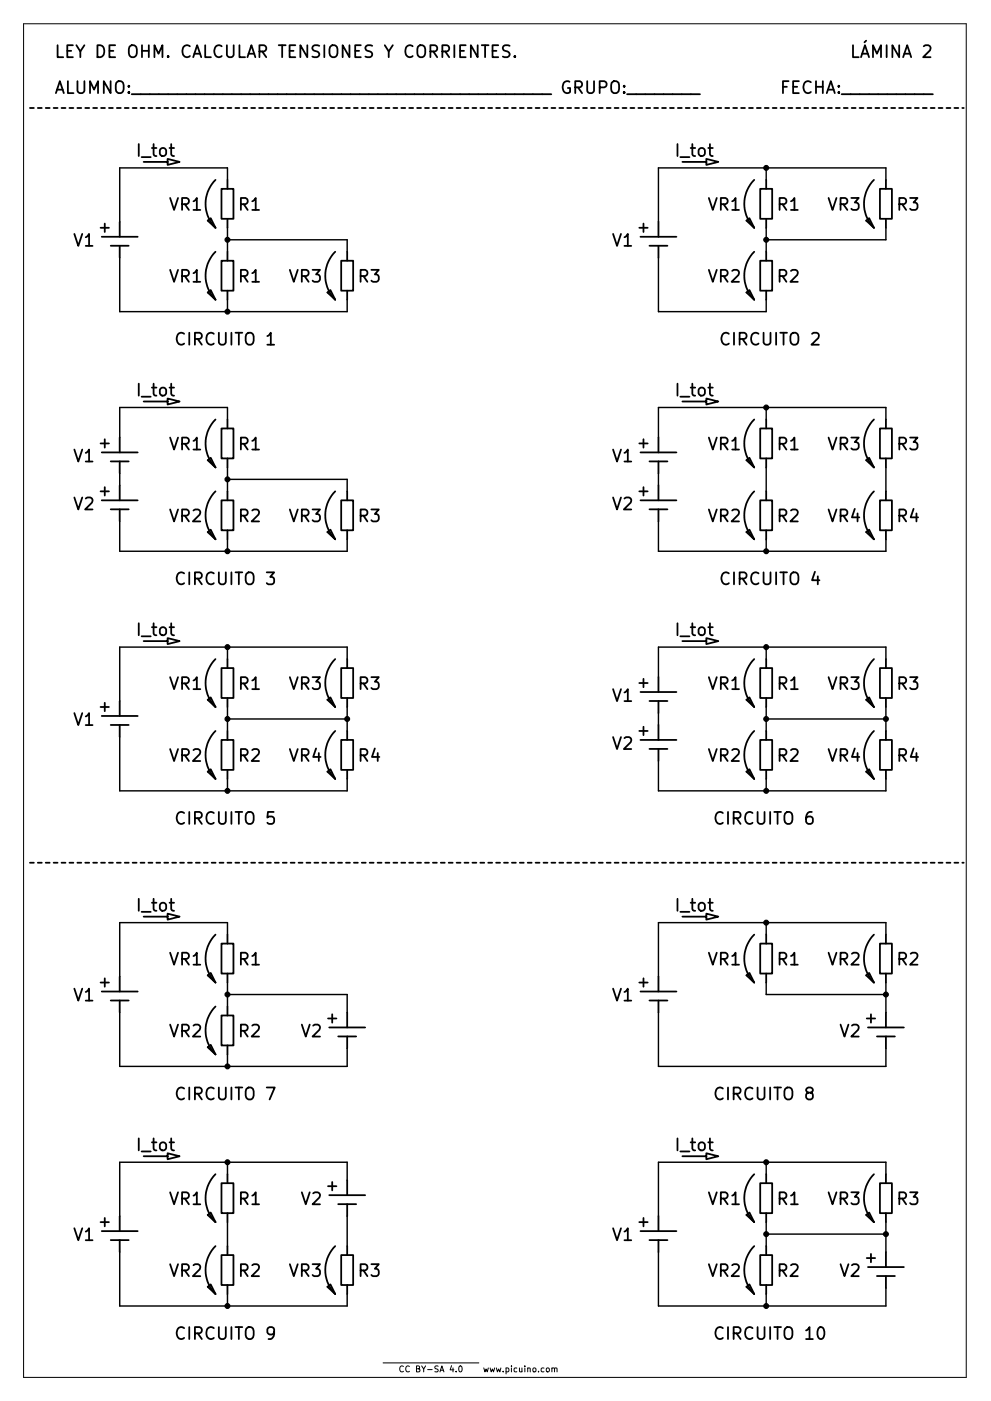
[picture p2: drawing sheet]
<svg xmlns="http://www.w3.org/2000/svg" width="210mm" height="297mm" viewBox="0 0 210 297" stroke-linecap="round" stroke-linejoin="round" font-family="sans-serif">
<path d="M5 5h200v287h-200zM81.3 289h20.3M85.6 289.7a.58 .58 0 0 0-.8 .5 .58 .58 0 0 0 .7 .6l.1-.1M97.4 289.7l.2-.1a.69 .69 0 0 1 .5 .6 .69 .69 0 0 1-.5 .7l-.3-.5zM117.1 290.2l.5-.1 .1 .8M117.7 290.2l.1-.2 .3 .1 .1 .8" fill="none" stroke="#000" stroke-width=".21"/>
<g fill="none" stroke="#000" stroke-width=".38">
<path d="M104.5 10.8h.8M105.7 9.6h-1.2v2.5h1.2M108.1 9.7l-.9-.1a.61 .61 0 0 0-.5 .6 .61 .61 0 0 0 .5 .6 .88 .88 0 0 1 .9 .8l-.5 .5-.9-.1M109.2 11.9l.1 .1-.1 .1-.1-.1 .1-.1v.2M30.5 34.3h5.1v-.6l2.5 .6-2.5 .7v-.7M45.7 38.1a7.2 7.2 0 0 0 0 10.2M48.3 38.1v1.9M144.8 34.3h5.1v-.6l2.5 .6-2.5 .7v-.7M160 38.1a7.2 7.2 0 0 0 0 10.2M162.6 38.1v1.9M185.4 38.1a7.2 7.2 0 0 0 0 10.2M188 38.1v1.9"/>
<path d="M21.3 48.3h1.8M21.6 50.2h7.6M22.2 47.4v1.8M23.5 52.1h3.8M25.4 47v3.2M25.4 52.1v2.5M44.1 46.8l.6-.5 1 2zM45.7 53.4a7.2 7.2 0 0 0 0 10.1M47 55.3h2.5v6.3h-2.5zM47 40h2.5v6.4h-2.5zM48.3 46.4v1.9M48.3 53.4v1.9"/>
<path d="M71.1 53.4a7.2 7.2 0 0 0 0 10.1M72.4 55.3h2.5v6.3h-2.5zM73.7 53.4v1.9M135.6 48.3h1.8M135.9 50.2h7.6M136.5 47.4v1.8M137.8 52.1h3.8M139.7 47v3.2M139.7 52.1v2.5M158.4 46.8l.6-.5 1 2zM160 53.4a7.2 7.2 0 0 0 0 10.1M161.3 55.3h2.5v6.3h-2.5z"/>
<path d="M161.3 40h2.5v6.4h-2.5zM162.6 46.4v1.9M162.6 53.4v1.9M183.8 46.8l.6-.5 1 2zM186.7 40h2.5v6.4h-2.5zM188 46.4v1.9M44.1 62l.6-.5 1 2zM48.3 61.6v1.9M56.7 71.3l.8-.8v2.6M56.7 73.1h1.5M69.5 62l.6-.5 1 2zM73.7 61.6v1.9"/>
<path d="M158.4 62l.6-.5 1 2zM162.6 61.6v1.9M172.3 70.8l.3-.3h.7a.59 .59 0 0 1 .4 .8l-.1 .3-1.4 1.5h1.5M21.3 94h1.8M21.6 95.9h7.6M22.2 93.1v1.8M23.5 97.8h3.8M25.4 92.7v3.2M25.4 97.8v2.6M30.5 85.1h5.1v-.6l2.5 .6-2.5 .7v-.7M44.1 97.6l.6-.5 1 2zM45.7 88.9a7.2 7.2 0 0 0 0 10.2"/>
<path d="M47 90.8h2.5v6.4h-2.5zM48.3 88.9v1.9M48.3 97.2v1.9M135.6 94h1.8M135.9 95.9h7.6M136.5 93.1v1.8M137.8 97.8h3.8M139.7 92.7v3.2M139.7 97.8v2.6M144.8 85.1h5.1v-.6l2.5 .6-2.5 .7v-.7M158.4 97.6l.6-.5 1 2zM160 88.9a7.2 7.2 0 0 0 0 10.2"/>
<path d="M161.3 90.8h2.5v6.4h-2.5zM162.6 88.9v1.9M162.6 97.2v1.9M183.8 97.6l.6-.5 1 2zM185.4 88.9a7.2 7.2 0 0 0 0 10.2M186.7 90.8h2.5v6.4h-2.5zM188 88.9v1.9M188 97.2v1.9M21.3 104.2h1.8M21.6 106.1h7.6M22.2 103.3v1.8M23.5 108h3.8"/>
<path d="M25.4 102.9v3.2M25.4 108v2.5M44.1 112.8l.6-.5 1 2zM45.7 104.2a7.2 7.2 0 0 0 0 10.1M47 106.1h2.5v6.3h-2.5zM48.3 104.2v1.9M48.3 112.4v1.9M69.5 112.8l.6-.5 1 2zM71.1 104.2a7.2 7.2 0 0 0 0 10.1M72.4 106.1h2.5v6.3h-2.5zM73.7 104.2v1.9M73.7 112.4v1.9"/>
<path d="M135.6 104.2h1.8M135.9 106.1h7.6M136.5 103.3v1.8M137.8 108h3.8M139.7 102.9v3.2M139.7 108v2.5M158.4 112.8l.6-.5 1 2zM160 104.2a7.2 7.2 0 0 0 0 10.1M161.3 106.1h2.5v6.3h-2.5zM162.6 104.2v1.9M162.6 112.4v1.9M183.8 112.8l.6-.5 1 2z"/>
<path d="M185.4 104.2a7.2 7.2 0 0 0 0 10.1M186.7 106.1h2.5v6.3h-2.5zM188 104.2v1.9M188 112.4v1.9M30.5 135.9h5.1v-.6l2.5 .6-2.5 .7v-.7M45.7 139.7a7.2 7.2 0 0 0 0 10.2M48.3 139.7v1.9M56.6 121.3h1.6l-.9 1a.68 .68 0 0 1 .9 .5v.6l-.3 .4-.9 .1-.4-.3M71.1 139.7a7.2 7.2 0 0 0 0 10.2M73.7 139.7v1.9M144.8 135.9h5.1v-.6l2.5 .6-2.5 .7v-.7M160 139.7a7.2 7.2 0 0 0 0 10.2"/>
<path d="M162.6 139.7v1.9M172.9 121.2l-.6 1.8h1.6M185.4 139.7a7.2 7.2 0 0 0 0 10.2M188 139.7v1.9M21.3 149.9h1.8M21.6 151.8h7.6M22.2 149v1.8M23.5 153.7h3.8M25.4 148.6v3.2M25.4 153.7v2.5M44.1 148.4l.6-.5 1 2zM45.7 155a7.2 7.2 0 0 0 0 10.1"/>
<path d="M47 156.9h2.5v6.3h-2.5zM47 141.6h2.5v6.4h-2.5zM48.3 148v1.9M48.3 155v1.9M69.5 148.4l.6-.5 1 2zM71.1 155a7.2 7.2 0 0 0 0 10.1M72.4 141.6h2.5v6.4h-2.5zM72.4 156.9h2.5v6.3h-2.5zM73.7 148v1.9M73.7 155v1.9M135.6 144.8h1.8M135.6 155h1.8"/>
<path d="M135.9 146.7h7.6M135.9 156.9h7.6M136.5 143.9v1.8M136.5 154.1v1.8M137.8 148.6h3.8M137.8 158.8h3.8M139.7 143.5v3.2M139.7 148.6v2.6M139.7 153.7v3.2M139.7 158.8v2.5M158.4 148.4l.6-.5 1 2zM160 155a7.2 7.2 0 0 0 0 10.1"/>
<path d="M161.3 141.6h2.5v6.4h-2.5zM161.3 156.9h2.5v6.3h-2.5zM162.6 148v1.9M162.6 155v1.9M183.8 148.4l.6-.5 1 2zM185.4 155a7.2 7.2 0 0 0 0 10.1M186.7 156.9h2.5v6.3h-2.5zM186.7 141.6h2.5v6.4h-2.5zM188 148v1.9M188 155v1.9M44.1 163.6l.6-.5 1 2zM48.3 163.2v1.9"/>
<path d="M58.1 172.1h-1.3l-.1 1.2 .4-.2h.6l.4 .2v1.1l-.4 .3h-.6l-.4-.3M69.5 163.6l.6-.5 1 2zM73.7 163.2v1.9M158.4 163.6l.6-.5 1 2zM162.6 163.2v1.9M172.2 172.1a1.02 1.02 0 0 0-1.2 1.1v1l.5 .5h.5l.4-.3v-1.1a.84 .84 0 0 0-1.3 0l-.1 .3M183.8 163.6l.6-.5 1 2zM188 163.2v1.9M30.5 194.3h5.1v-.6l2.5 .6-2.5 .7v-.7M45.7 198.2a7.2 7.2 0 0 0 0 10.1M48.3 198.2v1.9M144.8 194.3h5.1v-.6l2.5 .6-2.5 .7v-.7"/>
<path d="M160 198.2a7.2 7.2 0 0 0 0 10.1M162.6 198.2v1.9M185.4 198.2a7.2 7.2 0 0 0 0 10.1M188 198.2v1.9M21.3 208.3h1.8M21.6 210.2h7.6M22.2 207.4v1.8M23.5 212.1h3.8M25.4 207v3.2M25.4 212.1v2.6M44.1 206.8l.6-.5 1 2zM45.7 213.4a7.2 7.2 0 0 0 0 10.2"/>
<path d="M47 200.1h2.5v6.3h-2.5zM47 215.3h2.5v6.4h-2.5zM48.3 206.4v1.9M48.3 213.4v1.9M69.6 215.9h1.8M69.8 217.8h7.7M70.5 215v1.8M71.8 219.7h3.8M73.7 214.7v3.1M73.7 219.7v2.6M135.6 208.3h1.8M135.9 210.2h7.6"/>
<path d="M136.5 207.4v1.8M137.8 212.1h3.8M139.7 207v3.2M139.7 212.1v2.6M158.4 206.8l.6-.5 1 2zM161.3 200.1h2.5v6.3h-2.5zM162.6 206.4v1.9M183.8 206.8l.6-.5 1 2zM183.9 215.9h1.8M184.1 217.8h7.7M184.8 215v1.8M186.1 219.7h3.8"/>
<path d="M186.7 200.1h2.5v6.3h-2.5zM188 206.4v1.9M188 214.7v3.1M188 219.7v2.6M44.1 222l.6-.5 1 2.1zM48.3 221.7v1.9M56.6 230.6h1.7l-1.1 2.5M171.5 231.7l-.5-.5 .3-.5a.83 .83 0 0 1 1.1 .1 .55 .55 0 0 1-.4 .9h-.5l-.4 .2-.1 .7 .5 .5 .7-.1a.83 .83 0 0 0 0-1.2l-.2-.1M21.3 259.1h1.8M22.2 258.2v1.8M25.4 257.8v3.2M30.5 245.1h5.1v-.6l2.5 .6-2.5 .7v-.7"/>
<path d="M44.1 257.6l.6-.5 1 2zM45.7 249a7.2 7.2 0 0 0 0 10.1M47 250.9h2.5v6.3h-2.5zM48.3 249v1.9M48.3 257.2v1.9M69.6 251.5h1.8M69.8 253.4h7.7M70.5 250.6v1.8M71.8 255.3h3.8M73.7 250.2v3.2M73.7 255.3v2.5M135.6 259.1h1.8"/>
<path d="M136.5 258.2v1.8M139.7 257.8v3.2M144.8 245.1h5.1v-.6l2.5 .6-2.5 .7v-.7M158.4 257.6l.6-.5 1 2zM160 249a7.2 7.2 0 0 0 0 10.1M161.3 250.9h2.5v6.3h-2.5zM162.6 249v1.9M162.6 257.2v1.9M183.8 257.6l.6-.5 1 2zM185.4 249a7.2 7.2 0 0 0 0 10.1M186.7 250.9h2.5v6.3h-2.5zM188 249v1.9"/>
<path d="M188 257.2v1.9M21.6 261h7.6M23.5 262.9h3.8M25.4 262.9v2.6M44.1 272.8l.6-.5 1 2.1zM45.7 264.2a7.2 7.2 0 0 0 0 10.2M47 266.1h2.5v6.4h-2.5zM48.3 264.2v1.9M48.3 272.5v1.9M69.5 272.8l.6-.5 1 2.1zM71.1 264.2a7.2 7.2 0 0 0 0 10.2M72.4 266.1h2.5v6.4h-2.5z"/>
<path d="M73.7 264.2v1.9M73.7 272.5v1.9M135.9 261h7.6M137.8 262.9h3.8M139.7 262.9v2.6M158.4 272.8l.6-.5 1 2.1zM160 264.2a7.2 7.2 0 0 0 0 10.2M161.3 266.1h2.5v6.4h-2.5zM162.6 264.2v1.9M162.6 272.5v1.9M183.9 266.7h1.8M184.1 268.6h7.7"/>
<path d="M184.8 265.8v1.8M186.1 270.5h3.8M188 265.5v3.1M188 270.5v2.6M58.2 282.5l-.5 .4-.7-.1-.3-.3v-.7l.3-.3a.83 .83 0 0 1 1.1 .1 1.69 1.69 0 0 1-.6 2.3h-.5M173.7 281.6a.62 .62 0 0 1 .6-.2 .62 .62 0 0 1 .5 .4 1.31 1.31 0 0 1-.8 2.1 1.55 1.55 0 0 1-.3-2.3z"/>
</g>
<path d="M6.3 22.9h198.2M6.3 182.9h198.2" fill="none" stroke="#000" stroke-width=".38" stroke-dasharray=".8 .8"/>
<g fill="none" stroke="#000" stroke-width=".3">
<path d="M48.3 38.1v-2.5h-22.9v11.4M162.6 35.6v2.5M188 38.1v-2.5h-48.3v11.4M25.4 54.6v11.5h48.3v-2.6M48.3 48.3v5.1M48.3 50.8h25.4v2.6M139.7 54.6v11.5h22.9v-2.6M162.6 48.3v5.1M188 48.3v2.5h-25.4M48.3 63.5v2.6M48.3 88.9v-2.5h-22.9v6.3M48.3 99.1v5.1"/>
<path d="M162.6 86.4v2.5M162.6 99.1v5.1M188 88.9v-2.5h-48.3v6.3M188 99.1v5.1M25.4 110.5v6.4h48.3v-2.6M25.4 100.4v2.5M48.3 114.3v2.6M48.3 101.6h25.4v2.6M139.7 100.4v2.5M139.7 110.5v6.4h48.3v-2.6M162.6 114.3v2.6M48.3 137.2v2.5"/>
<path d="M73.7 139.7v-2.5h-48.3v11.4M162.6 137.2v2.5M188 139.7v-2.5h-48.3v6.3M25.4 156.2v11.5h48.3v-2.6M48.3 149.9v5.1M48.3 152.4h25.4M73.7 149.9v5.1M139.7 151.2v2.5M162.6 149.9v5.1M162.6 152.4h25.4M188 149.9v5.1M48.3 165.1v2.6"/>
<path d="M139.7 161.3v6.4h48.3v-2.6M162.6 165.1v2.6M48.3 198.2v-2.6h-22.9v11.4M162.6 195.6v2.6M188 198.2v-2.6h-48.3v11.4M25.4 214.7v11.4h48.3v-3.8M48.3 208.3v5.1M48.3 210.9h25.4v3.8M139.7 214.7v11.4h48.3v-3.8M162.6 208.3v2.6h25.4M188 208.3v6.4M48.3 223.6v2.5"/>
<path d="M48.3 246.4v2.6M48.3 259.1v5.1M73.7 250.2v-3.8h-48.3v11.4M73.7 257.8v6.4M162.6 246.4v2.6M162.6 259.1v5.1M188 249v-2.6h-48.3v11.4M188 259.1v6.4M25.4 265.5v11.4h48.3v-2.5M48.3 274.4v2.5M139.7 265.5v11.4h48.3v-3.8M162.6 261.7h25.4"/>
<path d="M162.6 274.4v2.5"/>
</g>
<g fill="#000" stroke="#000" stroke-width=".25">
<circle cx="162.6" cy="35.6" r=".51"/>
<circle cx="48.3" cy="50.8" r=".51"/>
<circle cx="162.6" cy="50.8" r=".51"/>
<circle cx="48.3" cy="66.1" r=".51"/>
<circle cx="162.6" cy="86.4" r=".51"/>
<circle cx="48.3" cy="101.6" r=".51"/>
<circle cx="48.3" cy="116.9" r=".51"/>
<circle cx="162.6" cy="116.9" r=".51"/>
<circle cx="48.3" cy="137.2" r=".51"/>
<circle cx="162.6" cy="137.2" r=".51"/>
<circle cx="48.3" cy="152.4" r=".51"/>
<circle cx="73.7" cy="152.4" r=".51"/>
<circle cx="162.6" cy="152.4" r=".51"/>
<circle cx="188" cy="152.4" r=".51"/>
<circle cx="48.3" cy="167.7" r=".51"/>
<circle cx="162.6" cy="167.7" r=".51"/>
<circle cx="162.6" cy="195.6" r=".51"/>
<circle cx="48.3" cy="210.9" r=".51"/>
<circle cx="188" cy="210.9" r=".51"/>
<circle cx="48.3" cy="226.1" r=".51"/>
<circle cx="48.3" cy="246.4" r=".51"/>
<circle cx="162.6" cy="246.4" r=".51"/>
<circle cx="48.3" cy="276.9" r=".51"/>
<circle cx="162.6" cy="276.9" r=".51"/>
<circle cx="162.6" cy="261.7" r=".51"/>
<circle cx="188" cy="261.7" r=".51"/>
</g>
<g font-size="3.5">
<text x="11.4" y="12.3">LEY DE OHM. CALCULAR TENSIONES Y CORRIENTES.</text>
<text x="181.4" y="12.3">LÁMINA 2</text>
<text x="11.4" y="19.9">ALUMNO:______________________________________________ GRUPO:________</text>
<text x="165.1" y="19.9">FECHA:__________</text>
<text x="29.3" y="33.2">I_tot</text>
<text x="143.6" y="33.2">I_tot</text>
<text x="36" y="44.6">VR1</text>
<text x="50.7" y="44.6">R1</text>
<text x="150.3" y="44.6">VR1</text>
<text x="165" y="44.6">R1</text>
<text x="175.7" y="44.6">VR3</text>
<text x="190.4" y="44.6">R3</text>
<text x="15.7" y="52.3">V1</text>
<text x="130" y="52.3">V1</text>
<text x="36" y="59.9">VR1</text>
<text x="50.7" y="59.9">R1</text>
<text x="61.4" y="59.9">VR3</text>
<text x="76.1" y="59.9">R3</text>
<text x="150.3" y="59.9">VR2</text>
<text x="165" y="59.9">R2</text>
<text x="36.8" y="73.2">CIRCUITO 1</text>
<text x="152.4" y="73.2">CIRCUITO 2</text>
<text x="29.3" y="84">I_tot</text>
<text x="143.6" y="84">I_tot</text>
<text x="36" y="95.4">VR1</text>
<text x="50.7" y="95.4">R1</text>
<text x="150.3" y="95.4">VR1</text>
<text x="165" y="95.4">R1</text>
<text x="175.7" y="95.4">VR3</text>
<text x="190.4" y="95.4">R3</text>
<text x="15.7" y="98">V1</text>
<text x="130" y="98">V1</text>
<text x="15.7" y="108.1">V2</text>
<text x="36" y="110.7">VR2</text>
<text x="50.7" y="110.7">R2</text>
<text x="61.4" y="110.7">VR3</text>
<text x="76.1" y="110.7">R3</text>
<text x="130" y="108.1">V2</text>
<text x="150.3" y="110.7">VR2</text>
<text x="165" y="110.7">R2</text>
<text x="175.7" y="110.7">VR4</text>
<text x="190.4" y="110.7">R4</text>
<text x="36.8" y="124">CIRCUITO 3</text>
<text x="152.4" y="124">CIRCUITO 4</text>
<text x="29.3" y="134.8">I_tot</text>
<text x="143.6" y="134.8">I_tot</text>
<text x="36" y="146.2">VR1</text>
<text x="50.7" y="146.2">R1</text>
<text x="61.4" y="146.2">VR3</text>
<text x="76.1" y="146.2">R3</text>
<text x="130" y="148.8">V1</text>
<text x="150.3" y="146.2">VR1</text>
<text x="165" y="146.2">R1</text>
<text x="175.7" y="146.2">VR3</text>
<text x="190.4" y="146.2">R3</text>
<text x="15.7" y="153.9">V1</text>
<text x="36" y="161.5">VR2</text>
<text x="50.7" y="161.5">R2</text>
<text x="61.4" y="161.5">VR4</text>
<text x="76.1" y="161.5">R4</text>
<text x="130" y="158.9">V2</text>
<text x="150.3" y="161.5">VR2</text>
<text x="165" y="161.5">R2</text>
<text x="175.7" y="161.5">VR4</text>
<text x="190.4" y="161.5">R4</text>
<text x="36.8" y="174.8">CIRCUITO 5</text>
<text x="151.1" y="174.8">CIRCUITO 6</text>
<text x="29.3" y="193.2">I_tot</text>
<text x="143.6" y="193.2">I_tot</text>
<text x="36" y="204.7">VR1</text>
<text x="50.7" y="204.7">R1</text>
<text x="150.3" y="204.7">VR1</text>
<text x="165" y="204.7">R1</text>
<text x="175.7" y="204.7">VR2</text>
<text x="190.4" y="204.7">R2</text>
<text x="15.7" y="212.3">V1</text>
<text x="130" y="212.3">V1</text>
<text x="36" y="219.9">VR2</text>
<text x="50.7" y="219.9">R2</text>
<text x="63.9" y="219.9">V2</text>
<text x="178.2" y="219.9">V2</text>
<text x="36.8" y="233.2">CIRCUITO 7</text>
<text x="151.1" y="233.2">CIRCUITO 8</text>
<text x="29.3" y="244">I_tot</text>
<text x="143.6" y="244">I_tot</text>
<text x="36" y="255.5">VR1</text>
<text x="50.7" y="255.5">R1</text>
<text x="63.9" y="255.5">V2</text>
<text x="150.3" y="255.5">VR1</text>
<text x="165" y="255.5">R1</text>
<text x="175.7" y="255.5">VR3</text>
<text x="190.4" y="255.5">R3</text>
<text x="15.7" y="263.1">V1</text>
<text x="130" y="263.1">V1</text>
<text x="36" y="270.7">VR2</text>
<text x="50.7" y="270.7">R2</text>
<text x="61.4" y="270.7">VR3</text>
<text x="76.1" y="270.7">R3</text>
<text x="150.3" y="270.7">VR2</text>
<text x="165" y="270.7">R2</text>
<text x="178.2" y="270.7">V2</text>
<text x="36.8" y="284">CIRCUITO 9</text>
<text x="151.1" y="284">CIRCUITO 10</text>
</g>
<g font-size="1.8">
<text x="85.7" y="290.9">CC BY-SA 4.0</text>
<text x="103" y="290.9">www.picuino.com</text>
</g>
</svg>
